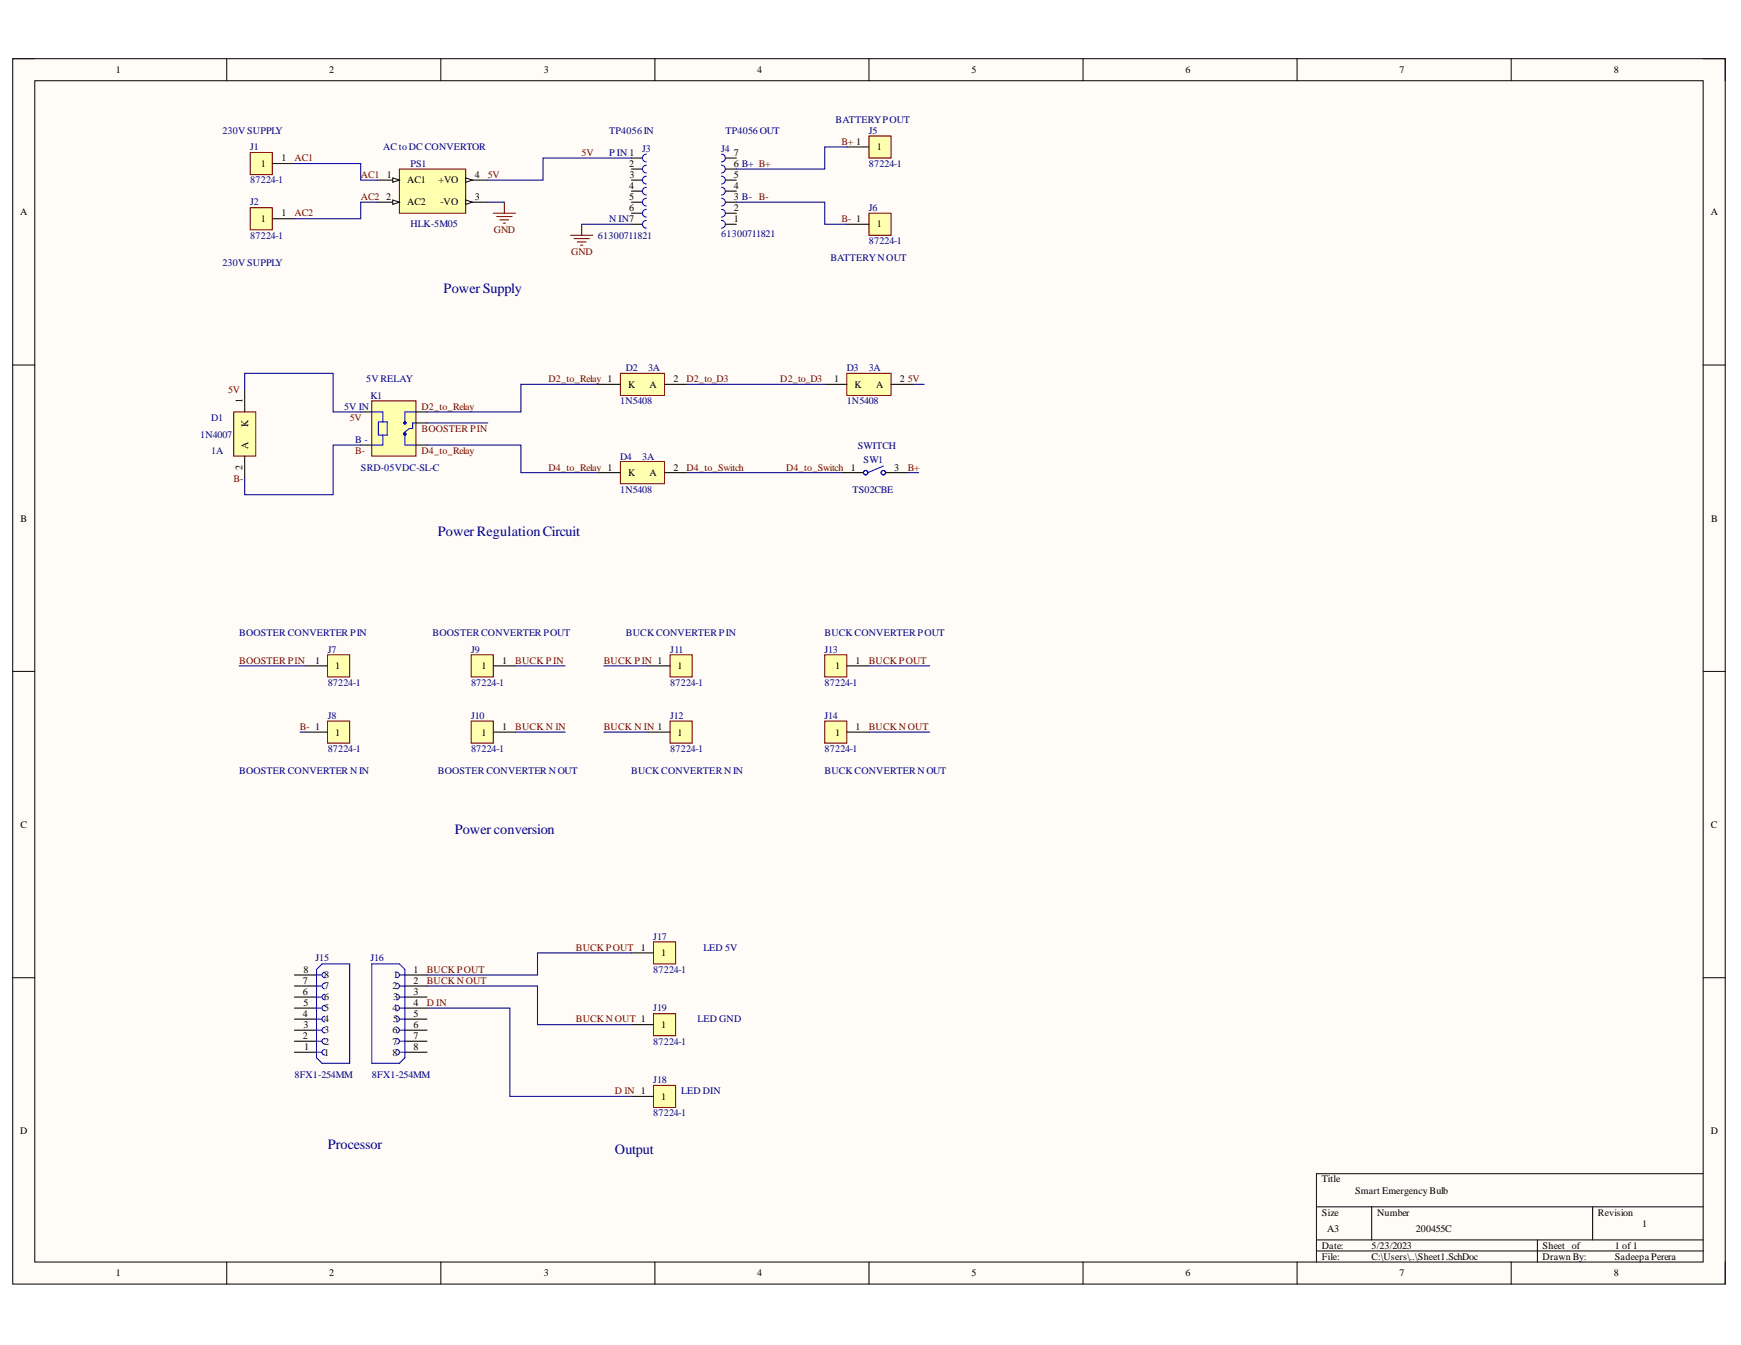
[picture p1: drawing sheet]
<svg xmlns="http://www.w3.org/2000/svg" width="279mm" height="216mm" viewBox="0 0 279 216" stroke-linecap="round" stroke-linejoin="round" font-family="sans-serif">
<path d="M2 9.4h274.9v196.7h-274.9z" fill-rule="evenodd" fill="#fffcf8"/>
<path d="M2 9.4h274.9v196.7h-274.9z" fill="none" stroke="#000" stroke-width=".16"/>
<path d="M5.6 13h267.7v189.6h-267.7z" fill-rule="evenodd" fill="#fffcf8"/>
<g fill="none" stroke="#000" stroke-width=".16">
<path d="M2 9.4h3.6M5.6 13h267.7v189.6h-267.7zM36.4 9.4v3.6M70.7 9.4v3.6M105.1 9.4v3.6M139.5 9.4v3.6M173.8 9.4v3.6M208.2 9.4v3.6M242.5 9.4v3.6M273.3 9.4h3.6v3.6M2 58.6h3.6M273.3 58.6h3.6"/>
<path d="M2 107.8h3.6M273.3 107.8h3.6M2 156.9h3.6M273.3 156.9h3.6M211.3 193.7h62M211.3 199h62M220.1 193.7v5.3M246.7 199v3.6M255.6 193.7v5.3M273.3 188.4h-62v14.2M36.4 202.6v3.5M70.7 202.6v3.5"/>
<path d="M105.1 202.6v3.5M139.5 202.6v3.5M173.8 202.6v3.5M208.2 202.6v3.5M211.3 200.8h62M242.5 202.6v3.5M276.9 202.6v3.5"/>
</g>
<path d="M135.9 59.9h7.1v3.6h-7.1z" fill-rule="evenodd" fill="#ffffb0"/>
<path d="M135.9 59.9h7.1v3.6h-7.1z" fill="none" stroke="#800000" stroke-width=".16"/>
<path d="M132.4 61.7h3.5M143 61.7h3.5" fill="none" stroke="#000" stroke-width=".17"/>
<path d="M99.6 74.1h7v3.5h-7z" fill-rule="evenodd" fill="#ffffb0"/>
<path d="M99.6 74.1h7v3.5h-7z" fill="none" stroke="#800000" stroke-width=".16"/>
<path d="M96 75.9h3.6M106.6 75.9h3.6" fill="none" stroke="#000" stroke-width=".17"/>
<path d="M99.6 59.9h7v3.6h-7z" fill-rule="evenodd" fill="#ffffb0"/>
<path d="M99.6 59.9h7v3.6h-7z" fill="none" stroke="#800000" stroke-width=".16"/>
<path d="M96 61.7h3.6M106.6 61.7h3.6" fill="none" stroke="#000" stroke-width=".17"/>
<path d="M37.5 66.1h3.5v7.1h-3.5z" fill-rule="evenodd" fill="#ffffb0"/>
<path d="M37.5 66.1h3.5v7.1h-3.5z" fill="none" stroke="#800000" stroke-width=".16"/>
<path d="M39.3 62.6v3.5M39.3 73.2v3.6" fill="none" stroke="#000" stroke-width=".17"/>
<path d="M59.7 64.4h7.1v8.8h-7.1z" fill-rule="evenodd" fill="#ffffb0"/>
<path d="M59.7 64.4h7.1v8.8h-7.1z" fill="none" stroke="#800000" stroke-width=".17"/>
<g fill="none" stroke="#00f" stroke-width=".17">
<path d="M59.7 66.1h1.7v1.6M60.7 67.7h1.4v2.1h-1.4zM61.4 69.8v1.6h-1.7M65 69.7v1.7h1.8M66.8 66.1h-1.8v1.8M66.8 67.9h-.6v.9h-.5l-.9 .7"/>
<circle cx="65" cy="67.9" r=".18"/>
<circle cx="65" cy="69.7" r=".18"/>
</g>
<path d="M57.9 66.1h1.8M57.9 71.4h1.8M66.8 66.1h1.7M66.8 71.4h1.7M66.8 67.9h1.7" fill="none" stroke="#000" stroke-width=".17"/>
<path d="M64.1 27.1h10.6v7.1h-10.6z" fill-rule="evenodd" fill="#ffffb0"/>
<path d="M64.1 27.1h10.6v7.1h-10.6z" fill="none" stroke="#800000" stroke-width=".17"/>
<path d="M60.6 28.9h3.5" fill="none" stroke="#000" stroke-width=".17"/>
<path d="M63 28.6l1.1 .3-1.1 .4z" fill="#f8fcff"/>
<path d="M63 28.6l1.1 .3-1.1 .4z" fill="none" stroke="#000" stroke-width=".16"/>
<path d="M60.6 32.5h3.5" fill="none" stroke="#000" stroke-width=".17"/>
<path d="M63 32.1l1.1 .4-1.1 .3z" fill="#f8fcff"/>
<path d="M63 32.1l1.1 .4-1.1 .3z" fill="none" stroke="#000" stroke-width=".16"/>
<path d="M74.7 28.9h3.6" fill="none" stroke="#000" stroke-width=".17"/>
<path d="M74.7 28.6l1.1 .3-1.1 .4z" fill="#f8fcff"/>
<path d="M74.7 28.6l1.1 .3-1.1 .4z" fill="none" stroke="#000" stroke-width=".16"/>
<path d="M74.7 32.5h3.6" fill="none" stroke="#000" stroke-width=".17"/>
<path d="M74.7 32.1l1.1 .4-1.1 .3z" fill="#f8fcff"/>
<path d="M74.7 32.1l1.1 .4-1.1 .3z" fill="none" stroke="#000" stroke-width=".16"/>
<g fill="none" stroke="#00f" stroke-width=".17">
<path d="M103.7 24.7a.62 .62 0 0 0-.6 .7 .62 .62 0 0 0 .6 .6M103.7 26.5a.62 .62 0 0 0-.6 .6 .62 .62 0 0 0 .6 .7M103.7 28.3a.62 .62 0 0 0-.6 .6 .62 .62 0 0 0 .6 .6M103.7 30.1a.62 .62 0 0 0-.6 .6 .62 .62 0 0 0 .6 .6M103.7 31.8a.62 .62 0 0 0-.6 .7 .62 .62 0 0 0 .6 .6M103.7 33.6a.62 .62 0 0 0-.6 .6 .62 .62 0 0 0 .6 .6M103.7 35.4a.62 .62 0 0 0-.6 .6 .62 .62 0 0 0 .6 .6M115.8 35.4a.62 .62 0 0 1 .6 .6 .62 .62 0 0 1-.6 .6M115.8 33.6a.62 .62 0 0 1 .6 .6 .62 .62 0 0 1-.6 .6M115.8 31.8a.62 .62 0 0 1 .6 .7 .62 .62 0 0 1-.6 .6M115.8 30.1a.62 .62 0 0 1 .6 .6 .62 .62 0 0 1-.6 .6M115.8 28.3a.62 .62 0 0 1 .6 .6 .62 .62 0 0 1-.6 .6"/>
<path d="M115.8 26.5a.62 .62 0 0 1 .6 .6 .62 .62 0 0 1-.6 .7M115.8 24.7a.62 .62 0 0 1 .6 .7 .62 .62 0 0 1-.6 .6M59.7 154.7h4.4l.9 .9v14.2l-.9 .9h-4.4zM63.7 156.1a.44 .44 0 0 1 .4 .4 .44 .44 0 0 1-.4 .4M63.7 157.8a.44 .44 0 0 1 .4 .5 .44 .44 0 0 1-.4 .4M63.7 159.6a.44 .44 0 0 1 .4 .4 .44 .44 0 0 1-.4 .5M64.1 156.5h.9M64.1 158.3h.9M63.7 161.4a.44 .44 0 0 1 .4 .4 .44 .44 0 0 1-.4 .5M63.7 163.1a.44 .44 0 0 1 .4 .5 .44 .44 0 0 1-.4 .4M63.7 164.9a.44 .44 0 0 1 .4 .5 .44 .44 0 0 1-.4 .4M63.7 166.7a.44 .44 0 0 1 .4 .4 .44 .44 0 0 1-.4 .5"/>
<path d="M63.7 168.5a.44 .44 0 0 1 .4 .4 .44 .44 0 0 1-.4 .5M64.1 160h.9M64.1 161.8h.9M64.1 163.6h.9M64.1 165.4h.9M64.1 167.1h.9M64.1 168.9h.9"/>
</g>
<g fill="none" stroke="#000" stroke-width=".17">
<path d="M101.3 25.4h1.8M101.3 27.1h1.8M101.3 28.9h1.8M101.3 30.7h1.8M101.3 32.5h1.8M101.3 34.2h1.8M101.3 36h1.8M116.4 25.4h1.8M116.4 27.1h1.8M116.4 28.9h1.8M116.4 30.7h1.8M116.4 32.5h1.8"/>
<path d="M116.4 34.2h1.8M116.4 36h1.8M65 156.5h3.5M65 158.3h3.5M65 160h3.5M65 161.8h3.5M65 163.6h3.5M65 165.4h3.5M65 167.1h3.5M65 168.9h3.5"/>
</g>
<path d="M40.2 24.5h3.5v3.5h-3.5z" fill-rule="evenodd" fill="#ffffb0"/>
<path d="M40.2 24.5h3.5v3.5h-3.5z" fill="none" stroke="#800000" stroke-width=".17"/>
<path d="M43.7 26.3h3.5" fill="none" stroke="#000" stroke-width=".17"/>
<path d="M40.2 33.3h3.5v3.6h-3.5z" fill-rule="evenodd" fill="#ffffb0"/>
<path d="M40.2 33.3h3.5v3.6h-3.5z" fill="none" stroke="#800000" stroke-width=".17"/>
<path d="M43.7 35.1h3.5" fill="none" stroke="#000" stroke-width=".17"/>
<path d="M104.9 151.2h3.5v3.5h-3.5z" fill-rule="evenodd" fill="#ffffb0"/>
<path d="M104.9 151.2h3.5v3.5h-3.5z" fill="none" stroke="#800000" stroke-width=".17"/>
<path d="M101.3 153h3.6" fill="none" stroke="#000" stroke-width=".17"/>
<path d="M104.9 162.7h3.5v3.6h-3.5z" fill-rule="evenodd" fill="#ffffb0"/>
<path d="M104.9 162.7h3.5v3.6h-3.5z" fill="none" stroke="#800000" stroke-width=".17"/>
<path d="M101.3 164.5h3.6" fill="none" stroke="#000" stroke-width=".17"/>
<path d="M104.9 174.2h3.5v3.6h-3.5z" fill-rule="evenodd" fill="#ffffb0"/>
<path d="M104.9 174.2h3.5v3.6h-3.5z" fill="none" stroke="#800000" stroke-width=".17"/>
<path d="M101.3 176h3.6" fill="none" stroke="#000" stroke-width=".17"/>
<path d="M139.5 21.8h3.5v3.6h-3.5z" fill-rule="evenodd" fill="#ffffb0"/>
<path d="M139.5 21.8h3.5v3.6h-3.5z" fill="none" stroke="#800000" stroke-width=".17"/>
<path d="M135.9 23.6h3.6" fill="none" stroke="#000" stroke-width=".17"/>
<path d="M139.5 34.2h3.5v3.6h-3.5z" fill-rule="evenodd" fill="#ffffb0"/>
<path d="M139.5 34.2h3.5v3.6h-3.5z" fill="none" stroke="#800000" stroke-width=".17"/>
<path d="M135.9 36h3.6M135 75.9h3.6M142.1 75.9h3.6" fill="none" stroke="#000" stroke-width=".17"/>
<g fill="none" stroke="#00f" stroke-width=".17">
<path d="M141.8 74.8l-2.5 1.1"/>
<circle cx="138.9" cy="75.9" r=".35"/>
<circle cx="141.8" cy="75.9" r=".35"/>
</g>
<path d="M52.6 115.7h3.5v3.6h-3.5z" fill-rule="evenodd" fill="#ffffb0"/>
<path d="M52.6 115.7h3.5v3.6h-3.5z" fill="none" stroke="#800000" stroke-width=".17"/>
<path d="M49 117.5h3.6" fill="none" stroke="#000" stroke-width=".17"/>
<path d="M52.6 105.1h3.5v3.6h-3.5z" fill-rule="evenodd" fill="#ffffb0"/>
<path d="M52.6 105.1h3.5v3.6h-3.5z" fill="none" stroke="#800000" stroke-width=".17"/>
<path d="M49 106.9h3.6" fill="none" stroke="#000" stroke-width=".17"/>
<path d="M75.6 105.1h3.6v3.6h-3.6z" fill-rule="evenodd" fill="#ffffb0"/>
<path d="M75.6 105.1h3.6v3.6h-3.6z" fill="none" stroke="#800000" stroke-width=".17"/>
<path d="M79.2 106.9h3.5" fill="none" stroke="#000" stroke-width=".17"/>
<path d="M75.6 115.7h3.6v3.6h-3.6z" fill-rule="evenodd" fill="#ffffb0"/>
<path d="M75.6 115.7h3.6v3.6h-3.6z" fill="none" stroke="#800000" stroke-width=".17"/>
<path d="M79.2 117.5h3.5" fill="none" stroke="#000" stroke-width=".17"/>
<path d="M107.5 105.1h3.6v3.6h-3.6z" fill-rule="evenodd" fill="#ffffb0"/>
<path d="M107.5 105.1h3.6v3.6h-3.6z" fill="none" stroke="#800000" stroke-width=".17"/>
<path d="M104 106.9h3.5" fill="none" stroke="#000" stroke-width=".17"/>
<path d="M107.5 115.7h3.6v3.6h-3.6z" fill-rule="evenodd" fill="#ffffb0"/>
<path d="M107.5 115.7h3.6v3.6h-3.6z" fill="none" stroke="#800000" stroke-width=".17"/>
<path d="M104 117.5h3.5" fill="none" stroke="#000" stroke-width=".17"/>
<path d="M132.4 105.1h3.5v3.6h-3.5z" fill-rule="evenodd" fill="#ffffb0"/>
<path d="M132.4 105.1h3.5v3.6h-3.5z" fill="none" stroke="#800000" stroke-width=".17"/>
<path d="M135.9 106.9h3.6" fill="none" stroke="#000" stroke-width=".17"/>
<path d="M132.4 115.7h3.5v3.6h-3.5z" fill-rule="evenodd" fill="#ffffb0"/>
<path d="M79.2 34.2h3.5M79.7 34.8h2.5M80.2 35.3h1.4M80.8 35.8h.3M80.9 32.5v1.7M91.6 37.8h3.5M92.1 38.3h2.5M92.6 38.8h1.5M93.2 39.4h.3M93.4 36v1.8M132.4 115.7h3.5v3.6h-3.5z" fill="none" stroke="#800000" stroke-width=".17"/>
<path d="M135.9 117.5h3.6M47.2 158.3h3.6M47.2 156.5h3.6M47.2 168.9h3.6M47.2 167.1h3.6M47.2 165.4h3.6M47.2 163.6h3.6M47.2 161.8h3.6M47.2 160h3.6" fill="none" stroke="#000" stroke-width=".17"/>
<g fill="none" stroke="#00f" stroke-width=".17">
<path d="M50.8 155.6l.9-.9h4.4v16h-4.4l-.9-.9zM50.8 158.3h.9M50.8 156.5h.9M52.1 159.6a.44 .44 0 0 0-.4 .4 .44 .44 0 0 0 .4 .5M52.1 157.8a.44 .44 0 0 0-.4 .5 .44 .44 0 0 0 .4 .4M52.1 156.1a.44 .44 0 0 0-.4 .4 .44 .44 0 0 0 .4 .4M50.8 168.9h.9M50.8 167.1h.9M50.8 165.4h.9M50.8 163.6h.9M50.8 161.8h.9M50.8 160h.9"/>
<path d="M52.1 168.5a.44 .44 0 0 0-.4 .4 .44 .44 0 0 0 .4 .5M52.1 166.7a.44 .44 0 0 0-.4 .4 .44 .44 0 0 0 .4 .5M52.1 164.9a.44 .44 0 0 0-.4 .5 .44 .44 0 0 0 .4 .4M52.1 163.1a.44 .44 0 0 0-.4 .5 .44 .44 0 0 0 .4 .4M52.1 161.4a.44 .44 0 0 0-.4 .4 .44 .44 0 0 0 .4 .5"/>
</g>
<g fill="none" stroke="#000080" stroke-width=".17">
<path d="M47.2 26.3h10.7v2.6h2.7M60.6 32.5h-2.7v2.6h-10.7M78.3 32.5h2.6M93.4 36h7.9M101.3 25.4h-14.2v3.5h-8.8M118.2 32.5h14.2v3.5h3.5M135.9 23.6h-3.5v3.5h-14.2M39.3 62.6v-2.7h14.2v6.2h4.4M57.9 71.4h-4.4v8h-14.2v-2.6M68.5 71.4h15.1v4.5h12.4M68.5 67.9h9.8M96 61.7h-12.4v4.4h-15.1"/>
<path d="M110.2 61.7h22.2M110.2 75.9h24.8M145.7 75.9h1.7M146.5 61.7h1.8M38.4 106.9h10.6M48.1 117.5h.9M82.7 106.9h8M82.7 117.5h8M96.9 106.9h7.1M96.9 117.5h7.1M139.5 106.9h9.7M139.5 117.5h9.7"/>
<path d="M68.5 158.3h17.8v6.2h15M101.3 153h-15v3.5h-17.8M68.5 161.8h13.3v14.2h19.5"/>
</g>
<g font-size="2.3" fill="#000080">
<text x="71.2" y="47">Power Supply</text>
<text x="70.3" y="86">Power RegulationCircuit</text>
<text x="73" y="133.9">Power conversion</text>
<text x="52.6" y="184.4">Processor</text>
<text x="98.7" y="185.2">Output</text>
</g>
<g font-size="1.6">
<text x="18.6" y="11.8">1</text>
<text x="52.8" y="11.8">2</text>
<text x="87.3" y="11.8">3</text>
<text x="121.5" y="11.8">4</text>
<text x="155.9" y="11.8">5</text>
<text x="190.2" y="11.8">6</text>
<text x="224.6" y="11.8">7</text>
<text x="259" y="11.8">8</text>
<text x="41.9" y="26.8">1</text>
<text x="45.2" y="25.9">1</text>
<text x="62.1" y="28.6">1</text>
<text x="65.4" y="29.4">AC1</text>
<text x="70.3" y="29.4">+VO</text>
<text x="76.2" y="28.6">4</text>
<text x="101" y="26.8">2</text>
<text x="101" y="28.6">3</text>
<text x="117.8" y="28.6">5</text>
<text x="117.8" y="26.8">6 B+ B+</text>
<text x="117.8" y="25">7</text>
<text x="140.7" y="24.1">1</text>
<text x="3.2" y="34.6">A</text>
<text x="41.9" y="35.7">1</text>
<text x="45.2" y="34.7">1</text>
<text x="62" y="32.1">2</text>
<text x="65.4" y="33">AC2</text>
<text x="70.7" y="33">-VO</text>
<text x="76.2" y="32.1">3</text>
<text x="101" y="30.3">4</text>
<text x="101" y="32.1">5</text>
<text x="101" y="33.9">6</text>
<text x="117.8" y="35.7">1</text>
<text x="117.8" y="33.9">2</text>
<text x="117.8" y="32.1">3 B- B-</text>
<text x="117.8" y="30.3">4</text>
<text x="274.5" y="34.6">A</text>
<text x="140.7" y="36.5">1</text>
<text x="38.9" y="64.7" transform="rotate(-90 38.9 64.7)">1</text>
<text x="100.8" y="62.2">K</text>
<text x="104.3" y="62.2">A</text>
<text x="108.1" y="61.4">2</text>
<text x="133.8" y="61.4">1</text>
<text x="137.1" y="62.2">K</text>
<text x="140.6" y="62.2">A</text>
<text x="144.4" y="61.4">2</text>
<text x="39.8" y="68.5" transform="rotate(-90 39.8 68.5)">K</text>
<text x="38.9" y="75.4" transform="rotate(-90 38.9 75.4)">2</text>
<text x="39.8" y="72" transform="rotate(-90 39.8 72)">A</text>
<text x="100.8" y="76.4">K</text>
<text x="104.3" y="76.4">A</text>
<text x="108.1" y="75.6">2</text>
<text x="136.6" y="75.6">1</text>
<text x="143.5" y="75.6">3</text>
<text x="3.3" y="83.8">B</text>
<text x="274.6" y="83.8">B</text>
<text x="50.6" y="106.6">1</text>
<text x="53.8" y="107.4">1</text>
<text x="77.3" y="107.4">1</text>
<text x="80.6" y="106.6">1</text>
<text x="108.7" y="107.4">1</text>
<text x="134" y="107.4">1</text>
<text x="137.3" y="106.6">1</text>
<text x="53.8" y="118.1">1</text>
<text x="77.3" y="118.1">1</text>
<text x="80.6" y="117.1">1</text>
<text x="108.7" y="118.1">1</text>
<text x="134" y="118.1">1</text>
<text x="137.3" y="117.1">1</text>
<text x="3.3" y="132.9">C</text>
<text x="274.5" y="132.9">C</text>
<text x="106.1" y="153.5">1</text>
<text x="48.6" y="159.7">6</text>
<text x="48.6" y="158">7</text>
<text x="48.7" y="161.5">5</text>
<text x="48.7" y="156.2">8</text>
<text x="52" y="160.6">6</text>
<text x="52" y="158.8">7</text>
<text x="52" y="157">8</text>
<text x="63" y="158.8">2</text>
<text x="63.1" y="160.6">3</text>
<text x="63.2" y="157">1</text>
<text x="66.4" y="156.2">1</text>
<text x="66.4" y="158">2</text>
<text x="66.4" y="159.7">3</text>
<text x="66.4" y="161.5">4</text>
<text x="48.6" y="166.8">2</text>
<text x="48.6" y="163.3">4</text>
<text x="48.7" y="165.1">3</text>
<text x="52" y="167.7">2</text>
<text x="52" y="165.9">3</text>
<text x="52" y="164.1">4</text>
<text x="52" y="162.3">5</text>
<text x="63" y="162.3">4</text>
<text x="63" y="165.9">6</text>
<text x="63" y="167.7">7</text>
<text x="63.1" y="164.1">5</text>
<text x="66.4" y="163.3">5</text>
<text x="66.4" y="165.1">6</text>
<text x="66.4" y="166.8">7</text>
<text x="106.1" y="165.1">1</text>
<text x="48.8" y="168.6">1</text>
<text x="52" y="169.4">1</text>
<text x="63" y="169.4">8</text>
<text x="66.4" y="168.6">8</text>
<text x="106.1" y="176.5">1</text>
<text x="3.2" y="182">D</text>
<text x="274.5" y="182">D</text>
<text x="212.1" y="189.8">Title</text>
<text x="217.5" y="191.6">Smart Emergency Bulb</text>
<text x="212.1" y="195.1">Size</text>
<text x="213" y="197.8">A3</text>
<text x="221" y="195.1">Number</text>
<text x="227.2" y="197.8">200455C</text>
<text x="256.4" y="195.1">Revision</text>
<text x="263.6" y="196.9">1</text>
<text x="212.1" y="200.5">Date:</text>
<text x="212.1" y="202.2">File:</text>
<text x="220.1" y="200.5">5/23/2023</text>
<text x="220.1" y="202.2">C:\Users\..\Sheet1.SchDoc</text>
<text x="247.6" y="200.5">Sheet of</text>
<text x="247.6" y="202.2">Drawn By:</text>
<text x="259.2" y="200.5">1 of1</text>
<text x="259.2" y="202.2">Sadeepa Perera</text>
<text x="18.6" y="204.9">1</text>
<text x="52.8" y="204.9">2</text>
<text x="87.3" y="204.9">3</text>
<text x="121.5" y="204.9">4</text>
<text x="155.9" y="204.9">5</text>
<text x="190.2" y="204.9">6</text>
<text x="224.6" y="204.9">7</text>
<text x="259" y="204.9">8</text>
</g>
<g font-size="1.6" fill="#000080">
<text x="35.7" y="21.5">230V SUPPLY</text>
<text x="97.7" y="21.5">TP4056 IN</text>
<text x="116.4" y="21.5">TP4056 OUT</text>
<text x="134.1" y="19.7">BATTERYPOUT</text>
<text x="139.4" y="21.5">J5</text>
<text x="40.2" y="24.1">J1</text>
<text x="40.2" y="29.4">87224-1</text>
<text x="61.5" y="24.1">AC to DC CONVERTOR</text>
<text x="65.9" y="26.8">PS1</text>
<text x="97.7" y="25">P IN 1</text>
<text x="103.1" y="24.4">J3</text>
<text x="115.8" y="24.4">J4</text>
<text x="139.4" y="26.8">87224-1</text>
<text x="40.2" y="33">J2</text>
<text x="97.7" y="35.7">N IN7</text>
<text x="139.4" y="33.9">J6</text>
<text x="40.2" y="38.3">87224-1</text>
<text x="65.9" y="36.5">HLK-5M05</text>
<text x="96" y="38.3">61300711821</text>
<text x="115.8" y="38">61300711821</text>
<text x="133.3" y="41.8">BATTERYN OUT</text>
<text x="139.4" y="39.2">87224-1</text>
<text x="35.7" y="42.8">230V SUPPLY</text>
<text x="100.4" y="59.6">D2</text>
<text x="104" y="59.6">3A</text>
<text x="135.9" y="59.6">D3</text>
<text x="139.4" y="59.6">3A</text>
<text x="55.2" y="65.8">5V IN</text>
<text x="58.8" y="61.4">5V RELAY</text>
<text x="59.4" y="64">K1</text>
<text x="99.5" y="64.9">1N5408</text>
<text x="135.9" y="64.9">1N5408</text>
<text x="32.1" y="70.2">1N4007</text>
<text x="33.9" y="67.5">D1</text>
<text x="57" y="71.1">B -</text>
<text x="33.9" y="72.9">1A</text>
<text x="57.9" y="75.6">SRD-05VDC-SL-C</text>
<text x="99.5" y="73.8">D4</text>
<text x="103.1" y="73.8">3A</text>
<text x="137.7" y="72">SWITCH</text>
<text x="138.6" y="74.3">SW1</text>
<text x="99.5" y="79.1">1N5408</text>
<text x="136.8" y="79.1">TS02CBE</text>
<text x="38.4" y="102.1">BOOSTER CONVERTER PIN</text>
<text x="52.6" y="104.8">J7</text>
<text x="69.4" y="102.1">BOOSTER CONVERTER POUT</text>
<text x="75.6" y="104.8">J9</text>
<text x="100.4" y="102.1">BUCK CONVERTER PIN</text>
<text x="107.6" y="104.8">J11</text>
<text x="132.3" y="104.8">J13</text>
<text x="132.3" y="102.1">BUCK CONVERTER POUT</text>
<text x="52.6" y="110.1">87224-1</text>
<text x="75.6" y="110.1">87224-1</text>
<text x="107.6" y="110.1">87224-1</text>
<text x="132.3" y="110.1">87224-1</text>
<text x="52.6" y="115.4">J8</text>
<text x="75.6" y="115.4">J10</text>
<text x="107.6" y="115.4">J12</text>
<text x="132.3" y="115.4">J14</text>
<text x="38.4" y="124.2">BOOSTER CONVERTER N IN</text>
<text x="52.6" y="120.7">87224-1</text>
<text x="70.3" y="124.2">BOOSTER CONVERTER N OUT</text>
<text x="75.6" y="120.7">87224-1</text>
<text x="101.3" y="124.2">BUCK CONVERTER N IN</text>
<text x="107.6" y="120.7">87224-1</text>
<text x="132.3" y="120.7">87224-1</text>
<text x="132.3" y="124.2">BUCK CONVERTER N OUT</text>
<text x="50.6" y="154.2">J15</text>
<text x="59.4" y="154.2">J16</text>
<text x="104.8" y="150.9">J17</text>
<text x="112.9" y="152.6">LED 5V</text>
<text x="104.8" y="156.2">87224-1</text>
<text x="104.8" y="162.3">J19</text>
<text x="104.8" y="167.7">87224-1</text>
<text x="111.9" y="164.1">LED GND</text>
<text x="47.3" y="173">8FX1-254MM</text>
<text x="59.7" y="173">8FX1-254MM</text>
<text x="104.8" y="173.8">J18</text>
<text x="104.8" y="179.2">87224-1</text>
<text x="109.3" y="175.6">LED DIN</text>
</g>
<g font-size="1.6" fill="#800000">
<text x="135" y="23.2">B+ 1</text>
<text x="47.3" y="25.9">AC1</text>
<text x="57.9" y="28.6">AC1</text>
<text x="78.3" y="28.6">5V</text>
<text x="93.3" y="25">5V</text>
<text x="47.3" y="34.7">AC2</text>
<text x="57.9" y="32.1">AC2</text>
<text x="135" y="35.7">B- 1</text>
<text x="79.2" y="37.4">GND</text>
<text x="91.7" y="41">GND</text>
<text x="36.6" y="63.1">5V</text>
<text x="67.6" y="65.8">D2_to_Relay</text>
<text x="88" y="61.4">D2_to_Relay 1</text>
<text x="110.2" y="61.4">D2_to_D3</text>
<text x="125.2" y="61.4">D2_to_D3</text>
<text x="145.7" y="61.4">5V</text>
<text x="56.1" y="67.5">5V</text>
<text x="67.6" y="69.3">BOOSTER PIN</text>
<text x="37.5" y="77.3">B-</text>
<text x="57" y="72.9">B-</text>
<text x="67.6" y="72.9">D4_to_Relay</text>
<text x="88" y="75.6">D4_to_Relay 1</text>
<text x="110.2" y="75.6">D4_to_Switch</text>
<text x="126.2" y="75.6">D4_to_Switch</text>
<text x="145.7" y="75.6">B+</text>
<text x="38.4" y="106.6">BOOSTER PIN</text>
<text x="82.7" y="106.6">BUCK P IN</text>
<text x="96.9" y="106.6">BUCK P IN 1</text>
<text x="139.4" y="106.6">BUCK POUT</text>
<text x="48.1" y="117.1">B- 1</text>
<text x="82.7" y="117.1">BUCK N IN</text>
<text x="96.9" y="117.1">BUCK N IN 1</text>
<text x="139.4" y="117.1">BUCK N OUT</text>
<text x="92.4" y="152.6">BUCK POUT 1</text>
<text x="68.5" y="158">BUCK N OUT</text>
<text x="68.5" y="156.2">BUCK POUT</text>
<text x="68.5" y="161.5">D IN</text>
<text x="92.4" y="164.1">BUCK N OUT 1</text>
<text x="98.7" y="175.6">D IN 1</text>
</g>
</svg>
